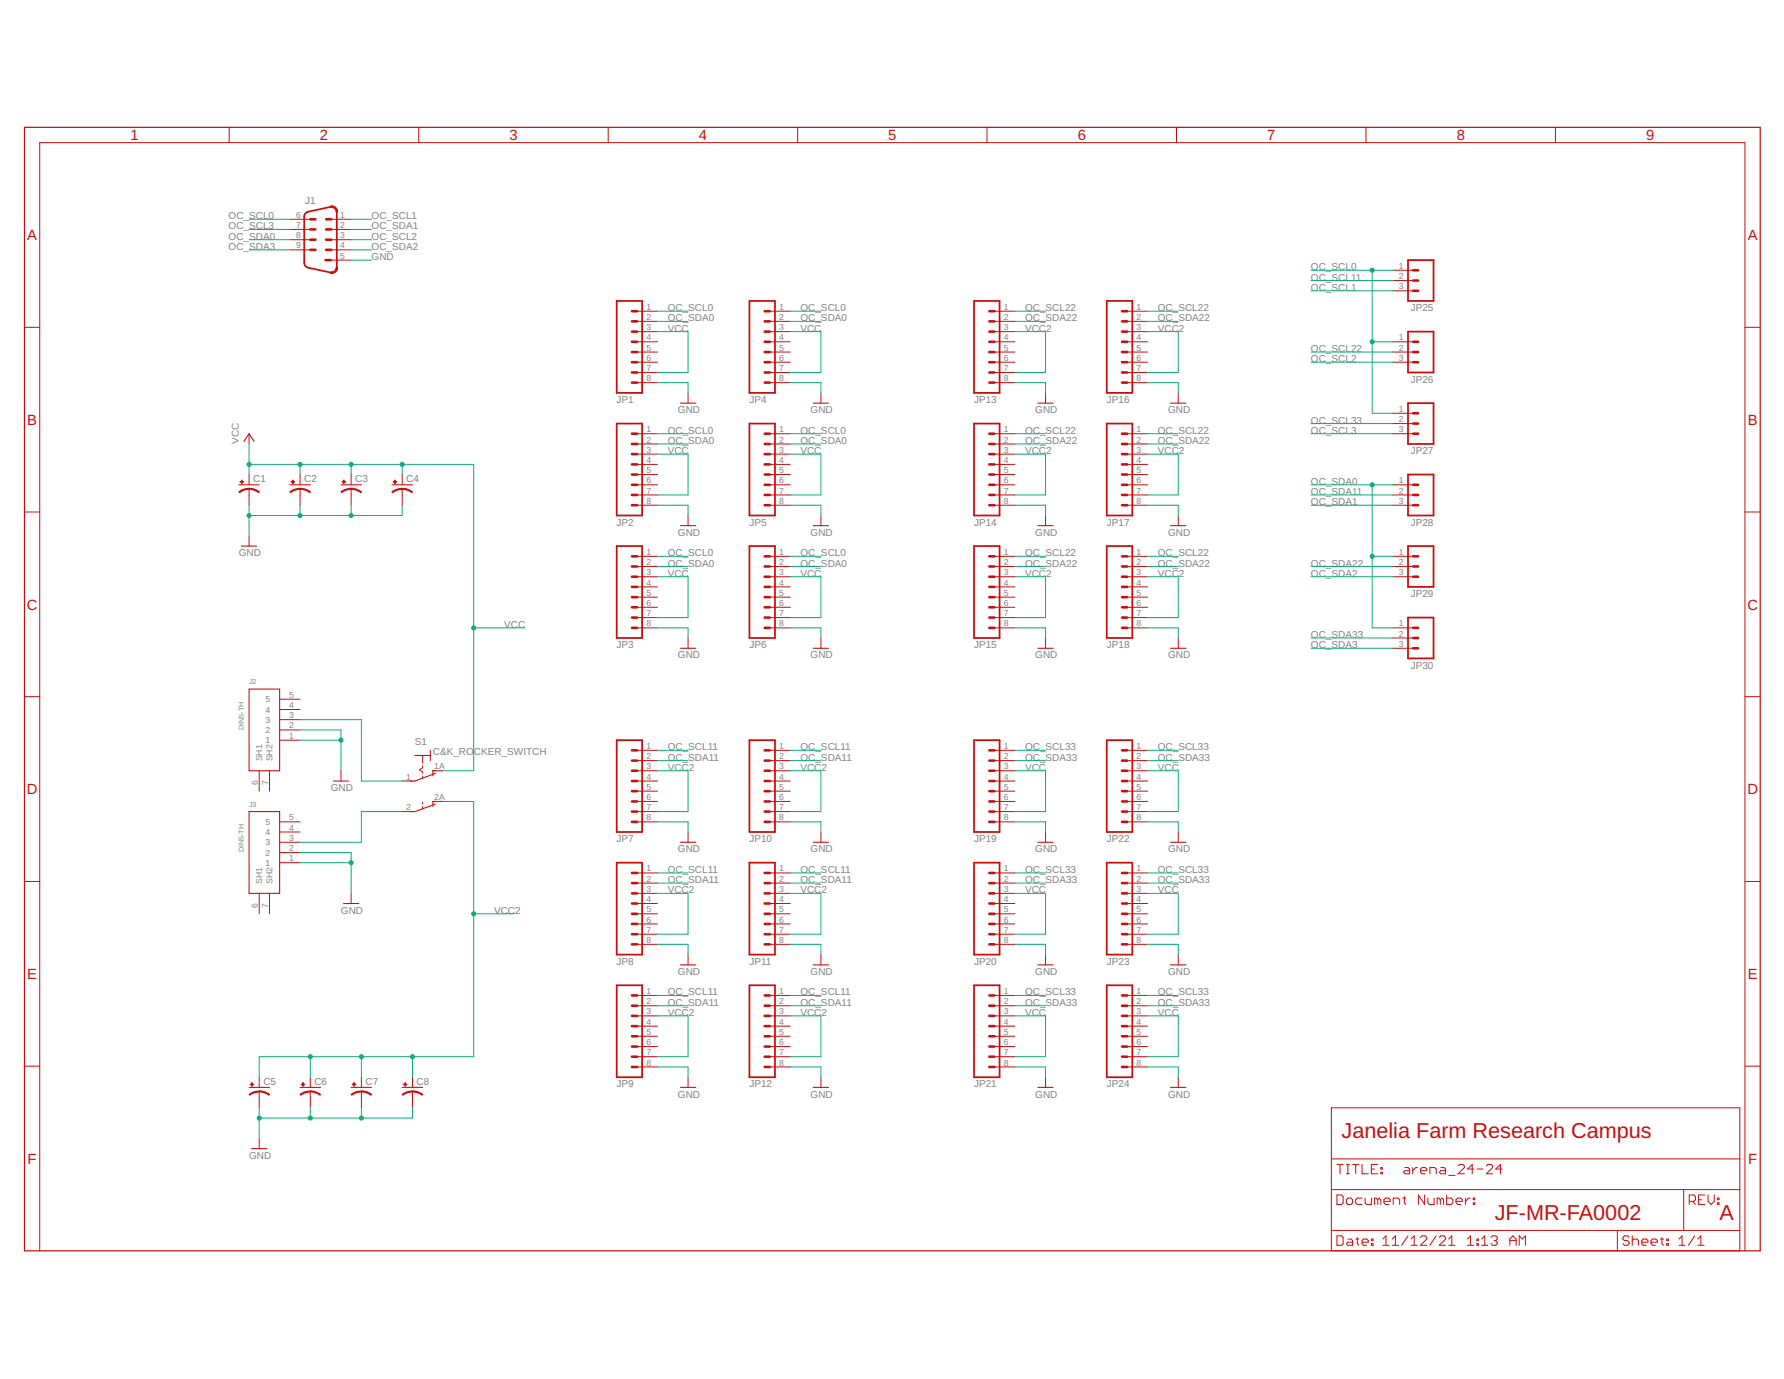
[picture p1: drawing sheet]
<svg xmlns="http://www.w3.org/2000/svg" width="279mm" height="216mm" viewBox="0 0 279 216" stroke-linecap="round" stroke-linejoin="round" font-family="sans-serif">
<path d="M3.8 19.9h271.9v175.9h-271.9z" fill="none" stroke="#c90d0c" stroke-width=".19"/>
<g fill="none" stroke="#c90d0c" stroke-width=".16">
<path d="M35.9 19.9v2.4M65.6 19.9v2.4M95.2 19.9v2.4M124.9 19.9v2.4M154.6 19.9v2.4M184.3 19.9v2.4M213.9 19.9v2.4M243.6 19.9v2.4M45.4 34.3h3.2M45.4 35.9h3.2M45.4 37.5h3.2M45.4 39.1h3.2"/>
<path d="M51.8 34.3h3.2M51.8 35.9h3.2M51.8 37.5h3.2M51.8 39.1h3.2M3.8 51.2h2.4M51.8 40.7h3.2M99.8 48.7h3.2M99.8 50.3h3.2M99.8 51.9h3.2M99.8 53.5h3.2M99.8 55.1h3.2M99.8 56.7h3.2"/>
<path d="M99.8 58.3h3.2M99.8 59.9h3.2M120.6 48.7h3.2M120.6 50.3h3.2M120.6 51.9h3.2M120.6 53.5h3.2M120.6 55.1h3.2M120.6 56.7h3.2M120.6 58.3h3.2M120.6 59.9h3.2M155.7 48.7h3.2M155.7 50.3h3.2"/>
<path d="M155.7 51.9h3.2M155.7 53.5h3.2M155.7 55.1h3.2M155.7 56.7h3.2M155.7 58.3h3.2M155.7 59.9h3.2M176.5 48.7h3.2M176.5 50.3h3.2M176.5 51.9h3.2M176.5 53.5h3.2M176.5 55.1h3.2M176.5 56.7h3.2"/>
<path d="M176.5 58.3h3.2M176.5 59.9h3.2M218.1 53.5h3.2M218.1 55.1h3.2M218.1 56.7h3.2M218.1 42.3h3.2M218.1 43.9h3.2M218.1 45.5h3.2M273.3 51.2h2.4M39 67.9v1.6M39 74.3v1.6M39 76.5v2.6"/>
<path d="M47 74.3v1.6M47 76.5v2.6M55 74.3v1.6M55 76.5v2.6M63 74.3v1.6M63 76.5v2.6M99.8 67.9h3.2M99.8 69.5h3.2M99.8 71.1h3.2M99.8 72.7h3.2M99.8 74.3h3.2M99.8 75.9h3.2"/>
<path d="M99.8 77.5h3.2M99.8 79.1h3.2M107.8 61.5v1.6M120.6 67.9h3.2M120.6 69.5h3.2M120.6 71.1h3.2M120.6 72.7h3.2M120.6 74.3h3.2M120.6 75.9h3.2M120.6 77.5h3.2M120.6 79.1h3.2M128.6 61.5v1.6"/>
<path d="M155.7 67.9h3.2M155.7 69.5h3.2M155.7 71.1h3.2M155.7 72.7h3.2M155.7 74.3h3.2M155.7 75.9h3.2M155.7 77.5h3.2M155.7 79.1h3.2M163.7 61.5v1.6M176.5 67.9h3.2M176.5 69.5h3.2M176.5 71.1h3.2"/>
<path d="M176.5 72.7h3.2M176.5 74.3h3.2M176.5 75.9h3.2M176.5 77.5h3.2M176.5 79.1h3.2M184.5 61.5v1.6M218.1 67.9h3.2M218.1 75.9h3.2M218.1 77.5h3.2M218.1 79.1h3.2M218.1 64.7h3.2M218.1 66.3h3.2"/>
<path d="M3.8 80.2h2.4M39 83.9v1.6M99.8 87.1h3.2M99.8 88.7h3.2M99.8 90.3h3.2M99.8 91.9h3.2M99.8 93.5h3.2M99.8 95.1h3.2M99.8 96.7h3.2M99.8 98.3h3.2M107.8 80.7v1.6M107.8 99.9v1.6"/>
<path d="M120.6 87.1h3.2M120.6 88.7h3.2M120.6 90.3h3.2M120.6 91.9h3.2M120.6 93.5h3.2M120.6 95.1h3.2M120.6 96.7h3.2M120.6 98.3h3.2M128.6 80.7v1.6M128.6 99.9v1.6M155.7 87.1h3.2M155.7 88.7h3.2"/>
<path d="M155.7 90.3h3.2M155.7 91.9h3.2M155.7 93.5h3.2M155.7 95.1h3.2M155.7 96.7h3.2M155.7 98.3h3.2M163.7 80.7v1.6M163.7 99.9v1.6M176.5 87.1h3.2M176.5 88.7h3.2M176.5 90.3h3.2M176.5 91.9h3.2"/>
<path d="M176.5 93.5h3.2M176.5 95.1h3.2M176.5 96.7h3.2M176.5 98.3h3.2M184.5 80.7v1.6M184.5 99.9v1.6M218.1 87.1h3.2M218.1 88.7h3.2M218.1 90.3h3.2M218.1 98.3h3.2M218.1 99.9h3.2M273.3 80.2h2.4"/>
<path d="M3.8 109.1h2.4M43.8 109.5h3.2M43.8 111.1h3.2M43.8 112.7h3.2M43.8 114.3h3.2M43.8 115.9h3.2M66.2 118.3v1.2M66.2 119.9v.3l-.5 .3 .5 .3v.3M99.8 117.5h3.2M99.8 119.1h3.2M120.6 117.5h3.2M120.6 119.1h3.2"/>
<path d="M155.7 117.5h3.2M155.7 119.1h3.2M176.5 117.5h3.2M176.5 119.1h3.2M218.1 101.5h3.2M273.3 109.1h2.4M3.8 138h2.4M40.6 120.7v3.2M40.6 139.9v3.2M42.2 120.7v3.2M42.2 139.9v3.2M43.8 128.7h3.2"/>
<path d="M43.8 130.3h3.2M43.8 131.9h3.2M43.8 133.5h3.2M43.8 135.1h3.2M53.4 120.7v1.6M55 139.9v1.6M63 122.3h1.6M63 127.1h1.6M66.2 121.5v.4M66.2 125.6v.3M66.2 126.3v.4M67.8 120.7h1.6"/>
<path d="M67.8 125.5h1.6M99.8 120.7h3.2M99.8 122.3h3.2M99.8 123.9h3.2M99.8 125.5h3.2M99.8 127.1h3.2M99.8 128.7h3.2M99.8 136.7h3.2M99.8 138.3h3.2M99.8 139.9h3.2M107.8 130.3v1.6M120.6 120.7h3.2"/>
<path d="M120.6 122.3h3.2M120.6 123.9h3.2M120.6 125.5h3.2M120.6 127.1h3.2M120.6 128.7h3.2M120.6 136.7h3.2M120.6 138.3h3.2M120.6 139.9h3.2M128.6 130.3v1.6M155.7 120.7h3.2M155.7 122.3h3.2M155.7 123.9h3.2"/>
<path d="M155.7 125.5h3.2M155.7 127.1h3.2M155.7 128.7h3.2M155.7 136.7h3.2M155.7 138.3h3.2M155.7 139.9h3.2M163.7 130.3v1.6M176.5 120.7h3.2M176.5 122.3h3.2M176.5 123.9h3.2M176.5 125.5h3.2M176.5 127.1h3.2"/>
<path d="M176.5 128.7h3.2M176.5 136.7h3.2M176.5 138.3h3.2M176.5 139.9h3.2M184.5 130.3v1.6M273.3 138h2.4M99.8 141.5h3.2M99.8 143.1h3.2M99.8 144.7h3.2M99.8 146.3h3.2M99.8 147.8h3.2M99.8 155.9h3.2"/>
<path d="M99.8 157.5h3.2M99.8 159h3.2M107.8 149.5v1.6M120.6 141.5h3.2M120.6 143.1h3.2M120.6 144.7h3.2M120.6 146.3h3.2M120.6 147.8h3.2M120.6 155.9h3.2M120.6 157.5h3.2M120.6 159h3.2M128.6 149.5v1.6"/>
<path d="M155.7 141.5h3.2M155.7 143.1h3.2M155.7 144.7h3.2M155.7 146.3h3.2M155.7 147.8h3.2M155.7 155.9h3.2M155.7 157.5h3.2M155.7 159h3.2M163.7 149.5v1.6M176.5 141.5h3.2M176.5 143.1h3.2M176.5 144.7h3.2"/>
<path d="M176.5 146.3h3.2M176.5 147.8h3.2M176.5 155.9h3.2M176.5 157.5h3.2M176.5 159h3.2M184.5 149.5v1.6M3.8 166.9h2.4M40.6 168.7v1.5M40.6 170.9v2.5M40.6 178.2v1.6M48.6 168.7v1.5M48.6 170.9v2.5"/>
<path d="M56.6 168.7v1.5M56.6 170.9v2.5M64.6 168.7v1.5M64.6 170.9v2.5M99.8 160.7h3.2M99.8 162.2h3.2M99.8 163.9h3.2M99.8 165.4h3.2M99.8 167h3.2M107.8 168.7v1.5M120.6 160.7h3.2M120.6 162.2h3.2"/>
<path d="M120.6 163.9h3.2M120.6 165.4h3.2M120.6 167h3.2M128.6 168.7v1.5M155.7 160.7h3.2M155.7 162.2h3.2M155.7 163.9h3.2M155.7 165.4h3.2M155.7 167h3.2M163.7 168.7v1.5M176.5 160.7h3.2M176.5 162.2h3.2"/>
<path d="M176.5 163.9h3.2M176.5 165.4h3.2M176.5 167h3.2M184.5 168.7v1.5M208.5 173.4h64v22.4h-64zM273.3 166.9h2.4M6.2 195.8v-173.5h267.1v173.5M208.5 186.2h64M208.5 192.6h64M208.5 181.4h64M209.4 187.1h.7l.3 .2v1l-.3 .3h-.7zM209.4 193.5h.7l.3 .2v1l-.3 .3h-.7z"/>
<path d="M209.4 182.3h1M209.9 182.3v1.5M210.9 182.3h.4M210.9 183.8h.4M211.1 194h.5l.2 .2v.8h-.7l-.2-.3 .2-.2h.7M211.1 187.6h.5l.2 .2v.5l-.2 .3h-.5l-.2-.3v-.5zM211.1 182.3v1.5M211.8 182.3h1M212.3 194h.5M212.3 182.3v1.5M212.6 193.7v1l.2 .3M213.3 194.5h1v-.3l-.3-.2h-.4l-.3 .2v.5l.3 .3h.4"/>
<path d="M213.3 182.3v1.5h1M213.3 187.6h-.7l-.3 .2v.5l.3 .3h.7M213.8 187.6v.7l.2 .3h.8v-1M214.8 194.7h.2v.3h-.2zM214.8 194h.2v.2h-.2zM214.8 183h.5M215.8 182.3h-1v1.5h1M215.8 187.8l-.3-.2h-.2v1M215.8 187.8l.2-.2 .3 .2v.8M215.8 187.8v.8M216.3 183.5h.2v.3h-.2zM216.3 182.8h.2v.2h-.2z"/>
<path d="M216.6 195h1M216.6 194l.5-.5v1.5M216.7 188.1h1v-.3l-.2-.2h-.5l-.3 .2v.5l.3 .3h.5M218.1 195h.9M218.1 194l.4-.5v1.5M218.2 188.6v-1h.7l.3 .2v.8M219.7 187.6h.5M219.9 187.3v1l.3 .3M220 182.8h.5l.3 .2v.8h-.8l-.2-.3 .2-.2h.8M220.5 193.5l-1 1.5M221 195h1M221 194l.5-.5v1.5"/>
<path d="M221.3 182.8v1M222 182.8h-.3l-.4 .5M222.5 193.7l.2-.2h.5l.3 .2v.3l-1 1h1M222.5 183.3h1v-.3l-.3-.2h-.5l-.2 .2v.5l.2 .3h.5M223.1 187.1v1.5l-1-1.5v1.5M223.6 187.6v.7l.3 .3h.7v-1M223.9 183.8v-1h.8l.2 .2v.8M224.9 193.5l-1 1.5M225.4 193.7l.3-.2h.4l.3 .2v.3l-1 1h1M225.6 187.8l-.3-.2h-.2v1M225.6 187.8v.8M225.6 187.8l.2-.2 .3 .2v.8"/>
<path d="M225.7 182.8h.5l.2 .2v.8h-.7l-.3-.3 .3-.2h.7M226.6 187.1v1.5h.7l.2-.3v-.5l-.2-.2h-.7M226.9 195h1M226.9 194l.5-.5v1.5M226.9 184h1M228 188.1h1v-.3l-.2-.2h-.5l-.3 .2v.5l.3 .3h.5M228.4 182.5l.2-.2h.5l.2 .2v.3l-.9 1h.9M229.5 187.6v1M229.8 195h1M229.8 194l.5-.5v1.5M230.3 187.6h-.3l-.5 .5M230.7 188.3h.3v.3h-.3z"/>
<path d="M230.7 187.6h.3v.2h-.3zM230.8 183h-1l.8-.7v1.5M231.3 194.7h.2v.3h-.2zM231.3 194h.2v.2h-.2zM231.3 183h1M232.1 195h.9M232.1 194l.4-.5v1.5M232.8 182.5l.2-.2h.5l.3 .2v.3l-1 1h1M233.5 193.7l.3-.2h.5l.2 .2v.3l-.2 .2M234 194.2h.3M234.3 194.2l.2 .3v.2l-.2 .3h-.5l-.3-.3M235.2 183h-.9l.7-.7v1.5"/>
<path d="M236.5 194.2h.9M236.5 195v-1l.4-.5 .5 .5v1M237.9 195v-1.5l.5 .5 .5-.5v1.5M253.3 192.6v3.2M255.1 193.7l-.2-.2h-.5l-.2 .2v.3l.2 .2h.5l.2 .3v.2l-.2 .3h-.5l-.2-.3M255.6 194.2l.3-.2h.5l.2 .2v.8M255.6 193.5v1.5M257.1 194.5h1v-.3l-.3-.2h-.5l-.2 .2v.5l.2 .3h.5M258.6 194.5h1v-.3l-.3-.2h-.5l-.2 .2v.5l.2 .3h.5M260.1 194h.4M260.3 193.7v1l.2 .3M261 194.7h.3v.3h-.3z"/>
<path d="M261 194h.3v.2h-.3zM263 195h.9M263 194l.4-.5v1.5M263.7 186.2v6.4M264.6 188.1h.7l.2-.3v-.5l-.2-.2h-.7v1.5M265 188.1l.5 .5M265.4 193.5l-1 1.5M265.9 195h1M265.9 194l.5-.5v1.5M266 187.8h.5M267 187.1h-1v1.5h1M267.5 187.1v1l.5 .5 .5-.5v-1"/>
<path d="M269 188.3h.2v.3h-.2zM269 187.6h.2v.2h-.2z"/>
</g>
<g fill="none" stroke="#c90d0c" stroke-width=".28">
<path d="M51.8 32.4l-3.7 .8a.77 .77 0 0 0-.5 .7v7.2a.8 .8 0 0 0 .7 .8l3.5 .8M52.7 33.2v8.7M96.6 47.1h4v14.4h-4zM117.4 47.1h4v14.4h-4zM152.5 47.1h4v14.4h-4zM173.3 47.1h4v14.4h-4zM220.5 40.7h4v6.4h-4zM220.5 51.9h4v6.4h-4zM96.6 66.3h4v14.4h-4zM117.4 66.3h4v14.4h-4zM152.5 66.3h4v14.4h-4zM173.3 66.3h4v14.4h-4z"/>
<path d="M220.5 74.3h4v6.4h-4zM220.5 63.1h4v6.4h-4zM96.6 85.5h4v14.4h-4zM117.4 85.5h4v14.4h-4zM152.5 85.5h4v14.4h-4zM173.3 85.5h4v14.4h-4zM220.5 85.5h4v6.4h-4zM220.5 96.7h4v6.4h-4zM96.6 115.9h4v14.4h-4zM117.4 115.9h4v14.4h-4zM152.5 115.9h4v14.4h-4zM173.3 115.9h4v14.4h-4z"/>
<path d="M96.6 135.1h4v14.4h-4zM117.4 135.1h4v14.4h-4zM152.5 135.1h4v14.4h-4zM173.3 135.1h4v14.4h-4zM96.6 154.3h4v14.4h-4zM117.4 154.3h4v14.4h-4zM152.5 154.3h4v14.4h-4zM173.3 154.3h4v14.4h-4z"/>
</g>
<g fill="none" stroke="#c90d0c" stroke-width=".4">
<path d="M48.6 34.3h.8M48.6 35.9h.8M48.6 37.5h.8M48.6 39.1h.8M51.1 34.3h.8M51.1 35.9h.8M51.1 37.5h.8M51.1 39.1h.8M51 40.7h.8M99 51.9h.8M99 50.3h.8M99 48.7h.8"/>
<path d="M99 55.1h.8M99 53.5h.8M99 56.7h.8M99 58.3h.8M99 59.9h.8M119.8 51.9h.8M119.8 50.3h.8M119.8 48.7h.8M119.8 55.1h.8M119.8 53.5h.8M119.8 56.7h.8M119.8 58.3h.8"/>
<path d="M119.8 59.9h.8M154.9 51.9h.8M154.9 50.3h.8M154.9 48.7h.8M154.9 55.1h.8M154.9 53.5h.8M154.9 56.7h.8M154.9 58.3h.8M154.9 59.9h.8M175.7 51.9h.8M175.7 50.3h.8M175.7 48.7h.8"/>
<path d="M175.7 55.1h.8M175.7 53.5h.8M175.7 56.7h.8M175.7 58.3h.8M175.7 59.9h.8M221.3 55.1h.8M221.3 53.5h.8M221.3 56.7h.8M221.3 45.5h.8M221.3 43.9h.8M221.3 42.3h.8M99 71.1h.8"/>
<path d="M99 69.5h.8M99 67.9h.8M99 74.3h.8M99 72.7h.8M99 75.9h.8M99 77.5h.8M99 79.1h.8M119.8 71.1h.8M119.8 69.5h.8M119.8 67.9h.8M119.8 74.3h.8M119.8 72.7h.8"/>
<path d="M119.8 75.9h.8M119.8 77.5h.8M119.8 79.1h.8M154.9 71.1h.8M154.9 69.5h.8M154.9 67.9h.8M154.9 74.3h.8M154.9 72.7h.8M154.9 75.9h.8M154.9 77.5h.8M154.9 79.1h.8M175.7 71.1h.8"/>
<path d="M175.7 69.5h.8M175.7 67.9h.8M175.7 74.3h.8M175.7 72.7h.8M175.7 75.9h.8M175.7 77.5h.8M175.7 79.1h.8M221.3 67.9h.8M221.3 75.9h.8M221.3 77.5h.8M221.3 79.1h.8M221.3 66.3h.8"/>
<path d="M221.3 64.7h.8M99 90.3h.8M99 88.7h.8M99 87.1h.8M99 93.5h.8M99 91.9h.8M99 95.1h.8M99 96.7h.8M99 98.3h.8M119.8 90.3h.8M119.8 88.7h.8M119.8 87.1h.8"/>
<path d="M119.8 93.5h.8M119.8 91.9h.8M119.8 95.1h.8M119.8 96.7h.8M119.8 98.3h.8M154.9 90.3h.8M154.9 88.7h.8M154.9 87.1h.8M154.9 93.5h.8M154.9 91.9h.8M154.9 95.1h.8M154.9 96.7h.8"/>
<path d="M154.9 98.3h.8M175.7 90.3h.8M175.7 88.7h.8M175.7 87.1h.8M175.7 93.5h.8M175.7 91.9h.8M175.7 95.1h.8M175.7 96.7h.8M175.7 98.3h.8M221.3 90.3h.8M221.3 88.7h.8M221.3 87.1h.8"/>
<path d="M221.3 98.3h.8M221.3 99.9h.8M99 119.1h.8M99 117.5h.8M119.8 119.1h.8M119.8 117.5h.8M154.9 119.1h.8M154.9 117.5h.8M175.7 119.1h.8M175.7 117.5h.8M221.3 101.5h.8M99 120.7h.8"/>
<path d="M99 123.9h.8M99 122.3h.8M99 125.5h.8M99 127.1h.8M99 128.7h.8M99 139.9h.8M99 138.3h.8M99 136.7h.8M119.8 120.7h.8M119.8 123.9h.8M119.8 122.3h.8M119.8 125.5h.8"/>
<path d="M119.8 127.1h.8M119.8 128.7h.8M119.8 139.9h.8M119.8 138.3h.8M119.8 136.7h.8M154.9 120.7h.8M154.9 123.9h.8M154.9 122.3h.8M154.9 125.5h.8M154.9 127.1h.8M154.9 128.7h.8M154.9 139.9h.8"/>
<path d="M154.9 138.3h.8M154.9 136.7h.8M175.7 120.7h.8M175.7 123.9h.8M175.7 122.3h.8M175.7 125.5h.8M175.7 127.1h.8M175.7 128.7h.8M175.7 139.9h.8M175.7 138.3h.8M175.7 136.7h.8M99 143.1h.8"/>
<path d="M99 141.5h.8M99 144.7h.8M99 146.3h.8M99 147.8h.8M99 159h.8M99 157.5h.8M99 155.9h.8M119.8 143.1h.8M119.8 141.5h.8M119.8 144.7h.8M119.8 146.3h.8M119.8 147.8h.8"/>
<path d="M119.8 159h.8M119.8 157.5h.8M119.8 155.9h.8M154.9 143.1h.8M154.9 141.5h.8M154.9 144.7h.8M154.9 146.3h.8M154.9 147.8h.8M154.9 159h.8M154.9 157.5h.8M154.9 155.9h.8M175.7 143.1h.8"/>
<path d="M175.7 141.5h.8M175.7 144.7h.8M175.7 146.3h.8M175.7 147.8h.8M175.7 159h.8M175.7 157.5h.8M175.7 155.9h.8M99 162.2h.8M99 160.7h.8M99 163.9h.8M99 165.4h.8M99 167h.8"/>
<path d="M119.8 162.2h.8M119.8 160.7h.8M119.8 163.9h.8M119.8 165.4h.8M119.8 167h.8M154.9 162.2h.8M154.9 160.7h.8M154.9 163.9h.8M154.9 165.4h.8M154.9 167h.8M175.7 162.2h.8M175.7 160.7h.8"/>
<path d="M175.7 163.9h.8M175.7 165.4h.8M175.7 167h.8"/>
</g>
<g fill="#c90d0c" stroke="#c90d0c" stroke-width=".16">
<path d="M51.8 42.5l.2 .1a.65 .65 0 0 0 .6-.7h.3a.91 .91 0 0 1-1.1 .9z" fill-rule="evenodd"/>
<path d="M51.8 32.3a.89 .89 0 0 1 1.1 .9h-.3a.64 .64 0 0 0-.8-.7z" fill-rule="evenodd"/>
<path d="M39 76.5a2.39 2.39 0 0 1 1.6 .5l-.1 .1a2.55 2.55 0 0 0-1.5-.5z" fill-rule="evenodd"/>
<path d="M37.4 77l1-.5h.6v.1a2.36 2.36 0 0 0-1.5 .5z" fill-rule="evenodd"/>
<path d="M47 76.5a2.4 2.4 0 0 1 1.6 .5l-.1 .1a2.69 2.69 0 0 0-1.5-.5z" fill-rule="evenodd"/>
<path d="M45.4 77l1-.5h.6v.1a2.48 2.48 0 0 0-1.5 .5z" fill-rule="evenodd"/>
<path d="M55 76.5a2.4 2.4 0 0 1 1.6 .5l-.1 .1a2.69 2.69 0 0 0-1.5-.5z" fill-rule="evenodd"/>
<path d="M53.4 77l1-.5h.6v.1a2.48 2.48 0 0 0-1.5 .5z" fill-rule="evenodd"/>
<path d="M63 76.5a2.31 2.31 0 0 1 1.6 .5l-.1 .1a2.69 2.69 0 0 0-1.5-.5z" fill-rule="evenodd"/>
<path d="M61.4 77l1-.5h.6v.1a2.36 2.36 0 0 0-1.5 .5z" fill-rule="evenodd"/>
<path d="M40.6 170.8a2.4 2.4 0 0 1 1.6 .5l-.1 .2a2.48 2.48 0 0 0-1.5-.5z" fill-rule="evenodd"/>
<path d="M39 171.3a2.31 2.31 0 0 1 1.6-.5v.2a2.48 2.48 0 0 0-1.5 .5z" fill-rule="evenodd"/>
<path d="M48.6 170.8a2.31 2.31 0 0 1 1.6 .5l-.1 .2a2.48 2.48 0 0 0-1.5-.5z" fill-rule="evenodd"/>
<path d="M47 171.3a2.32 2.32 0 0 1 1.6-.5v.2a2.36 2.36 0 0 0-1.5 .5z" fill-rule="evenodd"/>
<path d="M56.6 170.8a2.39 2.39 0 0 1 1.6 .5l-.1 .2a2.36 2.36 0 0 0-1.5-.5z" fill-rule="evenodd"/>
<path d="M55 171.3a2.32 2.32 0 0 1 1.6-.5v.2a2.36 2.36 0 0 0-1.5 .5z" fill-rule="evenodd"/>
<path d="M64.6 170.8a2.39 2.39 0 0 1 1.6 .5l-.1 .2a2.48 2.48 0 0 0-1.5-.5z" fill-rule="evenodd"/>
<path d="M63 171.3a2.32 2.32 0 0 1 1.6-.5v.2a2.48 2.48 0 0 0-1.5 .5z" fill-rule="evenodd"/>
</g>
<g fill="none" stroke="#c90d0c" stroke-width=".17">
<path d="M37.4 75.9h3.2M38.2 69.1l.8-1.2 .8 1.2M45.4 75.9h3.2M53.4 75.9h3.2M61.4 75.9h3.2M106.6 63.1h2.4M127.4 63.1h2.4M162.5 63.1h2.4M183.3 63.1h2.4M37.8 85.5h2.4M106.6 82.3h2.4M127.4 82.3h2.4"/>
<path d="M162.5 82.3h2.4M183.3 82.3h2.4M39 107.9h4.8v12.8h-4.8zM65 118.3h2.4M67.4 117.5v1.6M106.6 101.5h2.4M127.4 101.5h2.4M162.5 101.5h2.4M183.3 101.5h2.4M39 127.1h4.8v12.8h-4.8zM52.2 122.3h2.4M68.2 120.7h-.4v.8"/>
<path d="M68.2 121.1l-3.2 1.2h-.8M68.2 125.9l-3.2 1.2h-.8M68.2 125.5h-.4v.8M106.6 131.9h2.4M127.4 131.9h2.4M162.5 131.9h2.4M183.3 131.9h2.4M53.8 141.5h2.4M106.6 151.1h2.4M127.4 151.1h2.4M162.5 151.1h2.4M183.3 151.1h2.4"/>
<path d="M39 170.2h3.2M39.4 179.8h2.4M47 170.2h3.2M55 170.2h3.2M63 170.2h3.2M106.6 170.2h2.4M127.4 170.2h2.4M162.5 170.2h2.4M183.3 170.2h2.4"/>
</g>
<g fill="#c90d0c" stroke="#c90d0c" stroke-width=".16">
<path d="M37.6 75.4h.5v.1h-.5z"/>
<path d="M37.8 75.2h.1v.5h-.1z"/>
<path d="M45.6 75.4h.5v.1h-.5z"/>
<path d="M45.8 75.2h.1v.5h-.1z"/>
<path d="M53.6 75.4h.5v.1h-.5z"/>
<path d="M53.8 75.2h.1v.5h-.1z"/>
<path d="M61.6 75.4h.5v.1h-.5z"/>
<path d="M61.8 75.2h.1v.5h-.1z"/>
<path d="M39.2 169.7h.5v.1h-.5z"/>
<path d="M39.4 169.5h.1v.6h-.1z"/>
<path d="M47.2 169.7h.5v.1h-.5z"/>
<path d="M47.4 169.5h.1v.6h-.1z"/>
<path d="M55.2 169.7h.5v.1h-.5z"/>
<path d="M55.4 169.5h.1v.6h-.1z"/>
<path d="M63.2 169.7h.5v.1h-.5z"/>
<path d="M63.4 169.5h.1v.6h-.1z"/>
</g>
<g fill="none" stroke="#0dab76" stroke-width=".16">
<path d="M39 34.3h6.4M39 37.5h6.4M39 35.9h6.4M39 39.1h6.4M55 34.3h3.2M55 37.5h3.2M55 35.9h3.2M55 39.1h3.2M55 40.7h3.2M103 59.9h4.8v1.6M103 51.9h4.8v6.4h-4.8M103 48.7h4.8"/>
<path d="M103 50.3h4.8M123.8 59.9h4.8v1.6M123.8 51.9h4.8v6.4h-4.8M123.8 48.7h4.8M123.8 50.3h4.8M158.9 59.9h4.8v1.6M158.9 51.9h4.8v6.4h-4.8M158.9 48.7h4.8M158.9 50.3h4.8M179.7 59.9h4.8v1.6M179.7 51.9h4.8v6.4h-4.8M179.7 48.7h4.8"/>
<path d="M179.7 50.3h4.8M205.3 43.9h12.8M205.3 55.1h12.8M205.3 42.3h12.8M205.3 45.5h12.8M205.3 56.7h12.8M214.9 42.3v22.4h3.2M214.9 53.5h3.2M39 69.5v4.8M39 79.1v4.8M39 72.7h35.2v48h-4.8M47 72.7v1.6"/>
<path d="M47 79.1v1.6M55 72.7v1.6M55 79.1v1.6M63 79.1v1.6h-24M63 72.7v1.6M103 71.1h4.8v6.4h-4.8M103 79.1h4.8v1.6M103 67.9h4.8M103 69.5h4.8M123.8 79.1h4.8v1.6M123.8 71.1h4.8v6.4h-4.8M123.8 67.9h4.8"/>
<path d="M123.8 69.5h4.8M158.9 71.1h4.8v6.4h-4.8M158.9 79.1h4.8v1.6M158.9 67.9h4.8M158.9 69.5h4.8M179.7 79.1h4.8v1.6M179.7 71.1h4.8v6.4h-4.8M179.7 67.9h4.8M179.7 69.5h4.8M205.3 79.1h12.8M205.3 77.5h12.8M205.3 67.9h12.8"/>
<path d="M205.3 66.3h12.8M205.3 75.9h12.8M214.9 75.9v22.4h3.2M74.2 98.3h8M103 90.3h4.8v6.4h-4.8M103 98.3h4.8v1.6M103 87.1h4.8M103 88.7h4.8M123.8 98.3h4.8v1.6M123.8 90.3h4.8v6.4h-4.8M123.8 87.1h4.8M123.8 88.7h4.8"/>
<path d="M158.9 90.3h4.8v6.4h-4.8M158.9 98.3h4.8v1.6M158.9 87.1h4.8M158.9 88.7h4.8M179.7 98.3h4.8v1.6M179.7 90.3h4.8v6.4h-4.8M179.7 87.1h4.8M179.7 88.7h4.8M205.3 90.3h12.8M205.3 88.7h12.8M205.3 99.9h12.8M214.9 87.1h3.2"/>
<path d="M47 114.3h6.4v6.4M47 115.9h6.4M47 112.7h9.6v9.6h6.4M103 117.5h4.8M103 119.1h4.8M123.8 117.5h4.8M123.8 119.1h4.8M158.9 117.5h4.8M158.9 119.1h4.8M179.7 117.5h4.8M179.7 119.1h4.8M205.3 101.5h12.8"/>
<path d="M47 133.5h8v6.4M47 135.1h8M63 127.1h-6.4v4.8h-9.6M69.4 125.5h4.8v39.9h-33.6v3.3M103 120.7h4.8v6.4h-4.8M103 128.7h4.8v1.6M103 139.9h4.8v6.4h-4.8M103 136.7h4.8M103 138.3h4.8M123.8 128.7h4.8v1.6M123.8 120.7h4.8v6.4h-4.8M123.8 139.9h4.8v6.4h-4.8"/>
<path d="M123.8 136.7h4.8M123.8 138.3h4.8M158.9 120.7h4.8v6.4h-4.8M158.9 128.7h4.8v1.6M158.9 139.9h4.8v6.4h-4.8M158.9 136.7h4.8M158.9 138.3h4.8M179.7 128.7h4.8v1.6M179.7 120.7h4.8v6.4h-4.8M179.7 139.9h4.8v6.4h-4.8M179.7 136.7h4.8M179.7 138.3h4.8"/>
<path d="M74.2 143.1h6.4M103 147.8h4.8v1.7M103 159h4.8v6.4h-4.8M103 155.9h4.8M103 157.5h4.8M123.8 147.8h4.8v1.7M123.8 159h4.8v6.4h-4.8M123.8 155.9h4.8M123.8 157.5h4.8M158.9 147.8h4.8v1.7M158.9 159h4.8v6.4h-4.8M158.9 155.9h4.8"/>
<path d="M158.9 157.5h4.8M179.7 147.8h4.8v1.7M179.7 159h4.8v6.4h-4.8M179.7 155.9h4.8M179.7 157.5h4.8M40.6 173.4v4.8M48.6 165.4v3.3M48.6 173.4v1.6M56.6 165.4v3.3M56.6 173.4v1.6M64.6 173.4v1.6h-24M64.6 165.4v3.3"/>
<path d="M103 167h4.8v1.7M123.8 167h4.8v1.7M158.9 167h4.8v1.7M179.7 167h4.8v1.7"/>
</g>
<g fill="#0dab76" stroke="#0dab76" stroke-width=".16">
<circle cx="53.4" cy="115.9" r=".32"/>
<circle cx="47" cy="80.7" r=".32"/>
<circle cx="55" cy="80.7" r=".32"/>
<circle cx="39" cy="80.7" r=".32"/>
<circle cx="55" cy="135.1" r=".32"/>
<circle cx="48.6" cy="175" r=".32"/>
<circle cx="56.6" cy="175" r=".32"/>
<circle cx="40.6" cy="175" r=".32"/>
<circle cx="74.2" cy="98.3" r=".32"/>
<circle cx="63" cy="72.7" r=".32"/>
<circle cx="55" cy="72.7" r=".32"/>
<circle cx="47" cy="72.7" r=".32"/>
<circle cx="39" cy="72.7" r=".32"/>
<circle cx="214.9" cy="53.5" r=".32"/>
<circle cx="214.9" cy="42.3" r=".32"/>
<circle cx="214.9" cy="87.1" r=".32"/>
<circle cx="214.9" cy="75.9" r=".32"/>
<circle cx="74.2" cy="143.1" r=".32"/>
<circle cx="48.6" cy="165.4" r=".32"/>
<circle cx="56.6" cy="165.4" r=".32"/>
<circle cx="64.6" cy="165.4" r=".32"/>
</g>
<g font-size="3.4" fill="#c90d0c">
<text x="210.1" y="178.2">Janelia Farm Research Campus</text>
<text x="234.1" y="191">JF-MR-FA0002</text>
<text x="269.3" y="191">A</text>
</g>
<g font-size="2.3" fill="#c90d0c">
<text x="20.4" y="22">1</text>
<text x="50.1" y="22">2</text>
<text x="79.8" y="22">3</text>
<text x="109.4" y="22">4</text>
<text x="139.1" y="22">5</text>
<text x="168.8" y="22">6</text>
<text x="198.5" y="22">7</text>
<text x="228.1" y="22">8</text>
<text x="257.8" y="22">9</text>
<text x="4.3" y="37.6">A</text>
<text x="273.7" y="37.6">A</text>
<text x="4.3" y="66.5">B</text>
<text x="273.7" y="66.5">B</text>
<text x="4.2" y="95.4">C</text>
<text x="273.7" y="95.4">C</text>
<text x="4.2" y="124.4">D</text>
<text x="273.7" y="124.4">D</text>
<text x="4.3" y="153.3">E</text>
<text x="273.7" y="153.3">E</text>
<text x="4.3" y="182.2">F</text>
<text x="273.8" y="182.2">F</text>
</g>
<g font-size="1.6" fill="#808080">
<text x="35.8" y="34.3">OC_SCL0</text>
<text x="35.8" y="35.9">OC_SCL3</text>
<text x="47.8" y="31.9">J1</text>
<text x="58.2" y="34.3">OC_SCL1</text>
<text x="58.2" y="35.9">OC_SDA1</text>
<text x="35.8" y="37.5">OC_SDA0</text>
<text x="35.8" y="39.1">OC_SDA3</text>
<text x="58.2" y="40.7">GND</text>
<text x="58.2" y="37.5">OC_SCL2</text>
<text x="58.2" y="39.1">OC_SDA2</text>
<text x="205.3" y="43.9">OC_SCL11</text>
<text x="205.3" y="42.3">OC_SCL0</text>
<text x="205.3" y="45.5">OC_SCL1</text>
<text x="104.6" y="51.9">VCC</text>
<text x="104.6" y="48.7">OC_SCL0</text>
<text x="104.6" y="50.3">OC_SDA0</text>
<text x="125.4" y="51.9">VCC</text>
<text x="125.4" y="48.7">OC_SCL0</text>
<text x="125.4" y="50.3">OC_SDA0</text>
<text x="160.5" y="48.7">OC_SCL22</text>
<text x="160.5" y="50.3">OC_SDA22</text>
<text x="160.5" y="51.9">VCC2</text>
<text x="181.3" y="48.7">OC_SCL22</text>
<text x="181.3" y="50.3">OC_SDA22</text>
<text x="181.3" y="51.9">VCC2</text>
<text x="220.9" y="48.7">JP25</text>
<text x="205.3" y="55.1">OC_SCL22</text>
<text x="205.3" y="56.7">OC_SCL2</text>
<text x="220.9" y="59.9">JP26</text>
<text x="96.6" y="63.1">JP1</text>
<text x="106.2" y="64.7">GND</text>
<text x="117.4" y="63.1">JP4</text>
<text x="127" y="64.7">GND</text>
<text x="152.5" y="63.1">JP13</text>
<text x="162.1" y="64.7">GND</text>
<text x="173.3" y="63.1">JP16</text>
<text x="182.9" y="64.7">GND</text>
<text x="37.4" y="69.5" transform="rotate(-90 37.4 69.5)">VCC</text>
<text x="104.6" y="71.1">VCC</text>
<text x="104.6" y="67.9">OC_SCL0</text>
<text x="104.6" y="69.5">OC_SDA0</text>
<text x="125.4" y="71.1">VCC</text>
<text x="125.4" y="67.9">OC_SCL0</text>
<text x="125.4" y="69.5">OC_SDA0</text>
<text x="160.5" y="67.9">OC_SCL22</text>
<text x="160.5" y="69.5">OC_SDA22</text>
<text x="160.5" y="71.1">VCC</text>
<text x="163.8" y="71.1">2</text>
<text x="181.3" y="67.9">OC_SCL22</text>
<text x="181.3" y="69.5">OC_SDA22</text>
<text x="181.3" y="71.1">VCC</text>
<text x="184.6" y="71.1">2</text>
<text x="205.3" y="66.3">OC_SCL33</text>
<text x="205.3" y="67.9">OC_SCL3</text>
<text x="220.9" y="71.1">JP27</text>
<text x="39.6" y="75.5">C1</text>
<text x="47.6" y="75.5">C2</text>
<text x="55.6" y="75.5">C3</text>
<text x="63.6" y="75.5">C4</text>
<text x="205.3" y="77.5">OC_SDA11</text>
<text x="205.3" y="75.9">OC_SDA0</text>
<text x="96.6" y="82.3">JP2</text>
<text x="106.2" y="83.9">GND</text>
<text x="117.4" y="82.3">JP5</text>
<text x="127" y="83.9">GND</text>
<text x="152.5" y="82.3">JP14</text>
<text x="162.1" y="83.9">GND</text>
<text x="173.3" y="82.3">JP17</text>
<text x="182.9" y="83.9">GND</text>
<text x="205.3" y="79.1">OC_SDA1</text>
<text x="220.9" y="82.3">JP28</text>
<text x="37.4" y="87.1">GND</text>
<text x="104.6" y="87.1">OC_SCL0</text>
<text x="104.6" y="88.7">OC_SDA0</text>
<text x="125.4" y="87.1">OC_SCL0</text>
<text x="125.4" y="88.7">OC_SDA0</text>
<text x="160.5" y="87.1">OC_SCL22</text>
<text x="160.5" y="88.7">OC_SDA22</text>
<text x="181.3" y="87.1">OC_SCL22</text>
<text x="181.3" y="88.7">OC_SDA22</text>
<text x="205.3" y="88.7">OC_SDA22</text>
<text x="104.6" y="90.3">VCC</text>
<text x="125.4" y="90.3">VCC</text>
<text x="160.5" y="90.3">VCC2</text>
<text x="181.3" y="90.3">VCC2</text>
<text x="205.3" y="90.3">OC_SDA2</text>
<text x="220.9" y="93.5">JP29</text>
<text x="79" y="98.3">VCC</text>
<text x="96.6" y="101.5">JP3</text>
<text x="117.4" y="101.5">JP6</text>
<text x="152.5" y="101.5">JP15</text>
<text x="173.3" y="101.5">JP18</text>
<text x="205.3" y="99.9">OC_SDA33</text>
<text x="205.3" y="101.5">OC_SDA3</text>
<text x="106.2" y="103.1">GND</text>
<text x="127" y="103.1">GND</text>
<text x="162.1" y="103.1">GND</text>
<text x="182.9" y="103.1">GND</text>
<text x="220.9" y="104.7">JP30</text>
<text x="65" y="116.7">S1</text>
<text x="67.8" y="118.3">C&amp;K_RO</text>
<text x="74.2" y="118.3">CKER_SWITCH</text>
<text x="104.6" y="117.5">OC_SCL11</text>
<text x="104.6" y="119.1">OC_SDA11</text>
<text x="125.4" y="117.5">OC_SCL11</text>
<text x="125.4" y="119.1">OC_SDA11</text>
<text x="160.5" y="117.5">OC_SCL33</text>
<text x="160.5" y="119.1">OC_SDA33</text>
<text x="181.3" y="117.5">OC_SCL33</text>
<text x="181.3" y="119.1">OC_SDA33</text>
<text x="51.8" y="123.9">GND</text>
<text x="104.6" y="120.7">VCC</text>
<text x="107.9" y="120.7">2</text>
<text x="125.4" y="120.7">VCC</text>
<text x="128.7" y="120.7">2</text>
<text x="160.5" y="120.7">VCC</text>
<text x="181.3" y="120.7">VCC</text>
<text x="96.6" y="131.9">JP7</text>
<text x="117.4" y="131.9">JP10</text>
<text x="152.5" y="131.9">JP19</text>
<text x="173.3" y="131.9">JP22</text>
<text x="104.6" y="136.7">OC_SCL11</text>
<text x="106.2" y="133.5">GND</text>
<text x="125.4" y="136.7">OC_SCL11</text>
<text x="127" y="133.5">GND</text>
<text x="160.5" y="136.7">OC_SCL33</text>
<text x="162.1" y="133.5">GND</text>
<text x="181.3" y="136.7">OC_SCL33</text>
<text x="182.9" y="133.5">GND</text>
<text x="53.4" y="143.1">GND</text>
<text x="77.4" y="143.1">VCC2</text>
<text x="104.6" y="138.3">OC_SDA11</text>
<text x="104.6" y="139.9">VCC2</text>
<text x="125.4" y="138.3">OC_SDA11</text>
<text x="125.4" y="139.9">VCC2</text>
<text x="160.5" y="139.9">VCC</text>
<text x="160.5" y="138.3">OC_SDA33</text>
<text x="181.3" y="139.9">VCC</text>
<text x="181.3" y="138.3">OC_SDA33</text>
<text x="96.6" y="151.1">JP8</text>
<text x="104.6" y="155.9">OC_SCL11</text>
<text x="106.2" y="152.7">GND</text>
<text x="117.4" y="151.1">JP11</text>
<text x="125.4" y="155.9">OC_SCL11</text>
<text x="127" y="152.7">GND</text>
<text x="152.5" y="151.1">JP20</text>
<text x="160.5" y="155.9">OC_SCL33</text>
<text x="162.1" y="152.7">GND</text>
<text x="173.3" y="151.1">JP23</text>
<text x="181.3" y="155.9">OC_SCL33</text>
<text x="182.9" y="152.7">GND</text>
<text x="104.6" y="157.5">OC_SDA11</text>
<text x="104.6" y="159.1">VCC</text>
<text x="107.9" y="159.1">2</text>
<text x="125.4" y="157.5">OC_SDA11</text>
<text x="125.4" y="159.1">VCC</text>
<text x="128.7" y="159.1">2</text>
<text x="160.5" y="159.1">VCC</text>
<text x="160.5" y="157.5">OC_SDA33</text>
<text x="181.3" y="159.1">VCC</text>
<text x="181.3" y="157.5">OC_SDA33</text>
<text x="41.2" y="169.8">C5</text>
<text x="49.2" y="169.8">C6</text>
<text x="57.2" y="169.8">C7</text>
<text x="65.2" y="169.8">C8</text>
<text x="96.6" y="170.2">JP9</text>
<text x="106.2" y="171.8">GND</text>
<text x="117.4" y="170.2">JP12</text>
<text x="127" y="171.8">GND</text>
<text x="152.5" y="170.2">JP21</text>
<text x="162.1" y="171.8">GND</text>
<text x="173.3" y="170.2">JP24</text>
<text x="182.9" y="171.8">GND</text>
<text x="39" y="181.4">GND</text>
</g>
<g font-size="1.4" fill="#808080">
<text x="46.4" y="34.1">6</text>
<text x="46.4" y="35.7">7</text>
<text x="53.3" y="34.1">1</text>
<text x="53.3" y="35.7">2</text>
<text x="46.4" y="37.3">8</text>
<text x="46.4" y="38.9">9</text>
<text x="53.3" y="37.3">3</text>
<text x="53.3" y="38.9">4</text>
<text x="53.3" y="40.5">5</text>
<text x="219.1" y="42.1">1</text>
<text x="219.1" y="43.7">2</text>
<text x="219.1" y="45.3">3</text>
<text x="101.2" y="48.5">1</text>
<text x="101.2" y="50.1">2</text>
<text x="101.2" y="51.7">3</text>
<text x="101.2" y="53.3">4</text>
<text x="122" y="48.5">1</text>
<text x="122" y="50.1">2</text>
<text x="122" y="51.7">3</text>
<text x="122" y="53.3">4</text>
<text x="157.2" y="48.5">1</text>
<text x="157.2" y="50.1">2</text>
<text x="157.2" y="51.7">3</text>
<text x="157.2" y="53.3">4</text>
<text x="178" y="48.5">1</text>
<text x="178" y="50.1">2</text>
<text x="178" y="51.7">3</text>
<text x="178" y="53.3">4</text>
<text x="219.1" y="53.3">1</text>
<text x="101.2" y="54.9">5</text>
<text x="101.2" y="56.5">6</text>
<text x="101.2" y="58.1">7</text>
<text x="101.2" y="59.7">8</text>
<text x="122" y="54.9">5</text>
<text x="122" y="56.5">6</text>
<text x="122" y="58.1">7</text>
<text x="122" y="59.7">8</text>
<text x="157.2" y="54.9">5</text>
<text x="157.2" y="56.5">6</text>
<text x="157.2" y="58.1">7</text>
<text x="157.2" y="59.7">8</text>
<text x="178" y="54.9">5</text>
<text x="178" y="56.5">6</text>
<text x="178" y="58.1">7</text>
<text x="178" y="59.7">8</text>
<text x="219.1" y="54.9">2</text>
<text x="219.1" y="56.5">3</text>
<text x="219.1" y="64.5">1</text>
<text x="101.2" y="67.7">1</text>
<text x="101.2" y="69.3">2</text>
<text x="101.2" y="70.9">3</text>
<text x="122" y="67.7">1</text>
<text x="122" y="69.3">2</text>
<text x="122" y="70.9">3</text>
<text x="157.2" y="67.7">1</text>
<text x="157.2" y="69.3">2</text>
<text x="157.2" y="70.9">3</text>
<text x="178" y="67.7">1</text>
<text x="178" y="69.3">2</text>
<text x="178" y="70.9">3</text>
<text x="219.1" y="66.1">2</text>
<text x="219.1" y="67.7">3</text>
<text x="101.2" y="72.5">4</text>
<text x="101.2" y="74.1">5</text>
<text x="101.2" y="75.7">6</text>
<text x="101.2" y="77.3">7</text>
<text x="122" y="72.5">4</text>
<text x="122" y="74.1">5</text>
<text x="122" y="75.7">6</text>
<text x="122" y="77.3">7</text>
<text x="157.2" y="72.5">4</text>
<text x="157.2" y="74.1">5</text>
<text x="157.2" y="75.7">6</text>
<text x="157.2" y="77.3">7</text>
<text x="178" y="72.5">4</text>
<text x="178" y="74.1">5</text>
<text x="178" y="75.7">6</text>
<text x="178" y="77.3">7</text>
<text x="219.1" y="75.7">1</text>
<text x="219.1" y="77.3">2</text>
<text x="101.2" y="78.9">8</text>
<text x="122" y="78.9">8</text>
<text x="157.2" y="78.9">8</text>
<text x="178" y="78.9">8</text>
<text x="219.1" y="78.9">3</text>
<text x="101.2" y="86.9">1</text>
<text x="101.2" y="88.5">2</text>
<text x="122" y="86.9">1</text>
<text x="122" y="88.5">2</text>
<text x="157.2" y="86.9">1</text>
<text x="157.2" y="88.5">2</text>
<text x="178" y="86.9">1</text>
<text x="178" y="88.5">2</text>
<text x="219.1" y="86.9">1</text>
<text x="219.1" y="88.5">2</text>
<text x="101.2" y="90.1">3</text>
<text x="101.2" y="91.7">4</text>
<text x="101.2" y="93.3">5</text>
<text x="101.2" y="94.9">6</text>
<text x="122" y="90.1">3</text>
<text x="122" y="91.7">4</text>
<text x="122" y="93.3">5</text>
<text x="122" y="94.9">6</text>
<text x="157.2" y="90.1">3</text>
<text x="157.2" y="91.7">4</text>
<text x="157.2" y="93.3">5</text>
<text x="157.2" y="94.9">6</text>
<text x="178" y="90.1">3</text>
<text x="178" y="91.7">4</text>
<text x="178" y="93.3">5</text>
<text x="178" y="94.9">6</text>
<text x="219.1" y="90.1">3</text>
<text x="101.2" y="96.5">7</text>
<text x="101.2" y="98.1">8</text>
<text x="122" y="96.5">7</text>
<text x="122" y="98.1">8</text>
<text x="157.2" y="96.5">7</text>
<text x="157.2" y="98.1">8</text>
<text x="178" y="96.5">7</text>
<text x="178" y="98.1">8</text>
<text x="219.1" y="98.1">1</text>
<text x="219.1" y="99.7">2</text>
<text x="219.1" y="101.3">3</text>
<text x="41.6" y="110">5</text>
<text x="41.6" y="111.6">4</text>
<text x="41.6" y="113.2">3</text>
<text x="45.3" y="109.3">5</text>
<text x="45.3" y="110.9">4</text>
<text x="45.3" y="112.5">3</text>
<text x="41.1" y="119.2" transform="rotate(-90 41.1 119.2)">SH1</text>
<text x="41.6" y="114.8">2</text>
<text x="41.6" y="116.4">1</text>
<text x="42.7" y="119.2" transform="rotate(-90 42.7 119.2)">SH2</text>
<text x="45.3" y="114.1">2</text>
<text x="45.3" y="115.7">1</text>
<text x="101.2" y="117.3">1</text>
<text x="101.2" y="118.9">2</text>
<text x="122" y="117.3">1</text>
<text x="122" y="118.9">2</text>
<text x="157.2" y="117.3">1</text>
<text x="157.2" y="118.9">2</text>
<text x="178" y="117.3">1</text>
<text x="178" y="118.9">2</text>
<text x="40.4" y="122.9" transform="rotate(-90 40.4 122.9)">6</text>
<text x="42" y="122.9" transform="rotate(-90 42 122.9)">7</text>
<text x="63.6" y="122.1">1</text>
<text x="68" y="120.5">1A</text>
<text x="68" y="125.2">2A</text>
<text x="101.2" y="120.5">3</text>
<text x="101.2" y="122.1">4</text>
<text x="101.2" y="123.6">5</text>
<text x="101.2" y="125.2">6</text>
<text x="122" y="120.5">3</text>
<text x="122" y="122.1">4</text>
<text x="122" y="123.6">5</text>
<text x="122" y="125.2">6</text>
<text x="157.2" y="120.5">3</text>
<text x="157.2" y="122.1">4</text>
<text x="157.2" y="123.6">5</text>
<text x="157.2" y="125.2">6</text>
<text x="178" y="120.5">3</text>
<text x="178" y="122.1">4</text>
<text x="178" y="123.6">5</text>
<text x="178" y="125.2">6</text>
<text x="41.6" y="129.1">5</text>
<text x="41.6" y="130.7">4</text>
<text x="45.3" y="128.4">5</text>
<text x="45.3" y="130">4</text>
<text x="45.3" y="131.6">3</text>
<text x="63.6" y="126.8">2</text>
<text x="101.2" y="126.8">7</text>
<text x="101.2" y="128.4">8</text>
<text x="122" y="126.8">7</text>
<text x="122" y="128.4">8</text>
<text x="157.2" y="126.8">7</text>
<text x="157.2" y="128.4">8</text>
<text x="178" y="126.8">7</text>
<text x="178" y="128.4">8</text>
<text x="41.6" y="132.3">3</text>
<text x="41.6" y="133.9">2</text>
<text x="41.6" y="135.5">1</text>
<text x="45.3" y="133.2">2</text>
<text x="45.3" y="134.8">1</text>
<text x="101.2" y="136.4">1</text>
<text x="122" y="136.4">1</text>
<text x="157.2" y="136.4">1</text>
<text x="178" y="136.4">1</text>
<text x="40.4" y="142.1" transform="rotate(-90 40.4 142.1)">6</text>
<text x="41.1" y="138.4" transform="rotate(-90 41.1 138.4)">SH1</text>
<text x="42" y="142.1" transform="rotate(-90 42 142.1)">7</text>
<text x="42.7" y="138.4" transform="rotate(-90 42.7 138.4)">SH2</text>
<text x="101.2" y="138">2</text>
<text x="101.2" y="139.6">3</text>
<text x="101.2" y="141.2">4</text>
<text x="101.2" y="142.8">5</text>
<text x="122" y="138">2</text>
<text x="122" y="139.6">3</text>
<text x="122" y="141.2">4</text>
<text x="122" y="142.8">5</text>
<text x="157.2" y="138">2</text>
<text x="157.2" y="139.6">3</text>
<text x="157.2" y="141.2">4</text>
<text x="157.2" y="142.8">5</text>
<text x="178" y="138">2</text>
<text x="178" y="139.6">3</text>
<text x="178" y="141.2">4</text>
<text x="178" y="142.8">5</text>
<text x="101.2" y="144.4">6</text>
<text x="101.2" y="146">7</text>
<text x="101.2" y="147.6">8</text>
<text x="122" y="144.4">6</text>
<text x="122" y="146">7</text>
<text x="122" y="147.6">8</text>
<text x="157.2" y="144.4">6</text>
<text x="157.2" y="146">7</text>
<text x="157.2" y="147.6">8</text>
<text x="178" y="144.4">6</text>
<text x="178" y="146">7</text>
<text x="178" y="147.6">8</text>
<text x="101.2" y="155.6">1</text>
<text x="122" y="155.6">1</text>
<text x="157.2" y="155.6">1</text>
<text x="178" y="155.6">1</text>
<text x="101.2" y="157.2">2</text>
<text x="101.2" y="158.8">3</text>
<text x="101.2" y="160.4">4</text>
<text x="122" y="157.2">2</text>
<text x="122" y="158.8">3</text>
<text x="122" y="160.4">4</text>
<text x="157.2" y="157.2">2</text>
<text x="157.2" y="158.8">3</text>
<text x="157.2" y="160.4">4</text>
<text x="178" y="157.2">2</text>
<text x="178" y="158.8">3</text>
<text x="178" y="160.4">4</text>
<text x="101.2" y="162">5</text>
<text x="101.2" y="163.6">6</text>
<text x="101.2" y="165.2">7</text>
<text x="101.2" y="166.8">8</text>
<text x="122" y="162">5</text>
<text x="122" y="163.6">6</text>
<text x="122" y="165.2">7</text>
<text x="122" y="166.8">8</text>
<text x="157.2" y="162">5</text>
<text x="157.2" y="163.6">6</text>
<text x="157.2" y="165.2">7</text>
<text x="157.2" y="166.8">8</text>
<text x="178" y="162">5</text>
<text x="178" y="163.6">6</text>
<text x="178" y="165.2">7</text>
<text x="178" y="166.8">8</text>
</g>
<g font-size="1.1" fill="#808080">
<text x="39" y="107.1">J2</text>
<text x="38.2" y="114.3" transform="rotate(-90 38.2 114.3)">DIN5-TH</text>
<text x="39" y="126.3">J3</text>
<text x="38.2" y="133.5" transform="rotate(-90 38.2 133.5)">DIN5-TH</text>
</g>
</svg>
